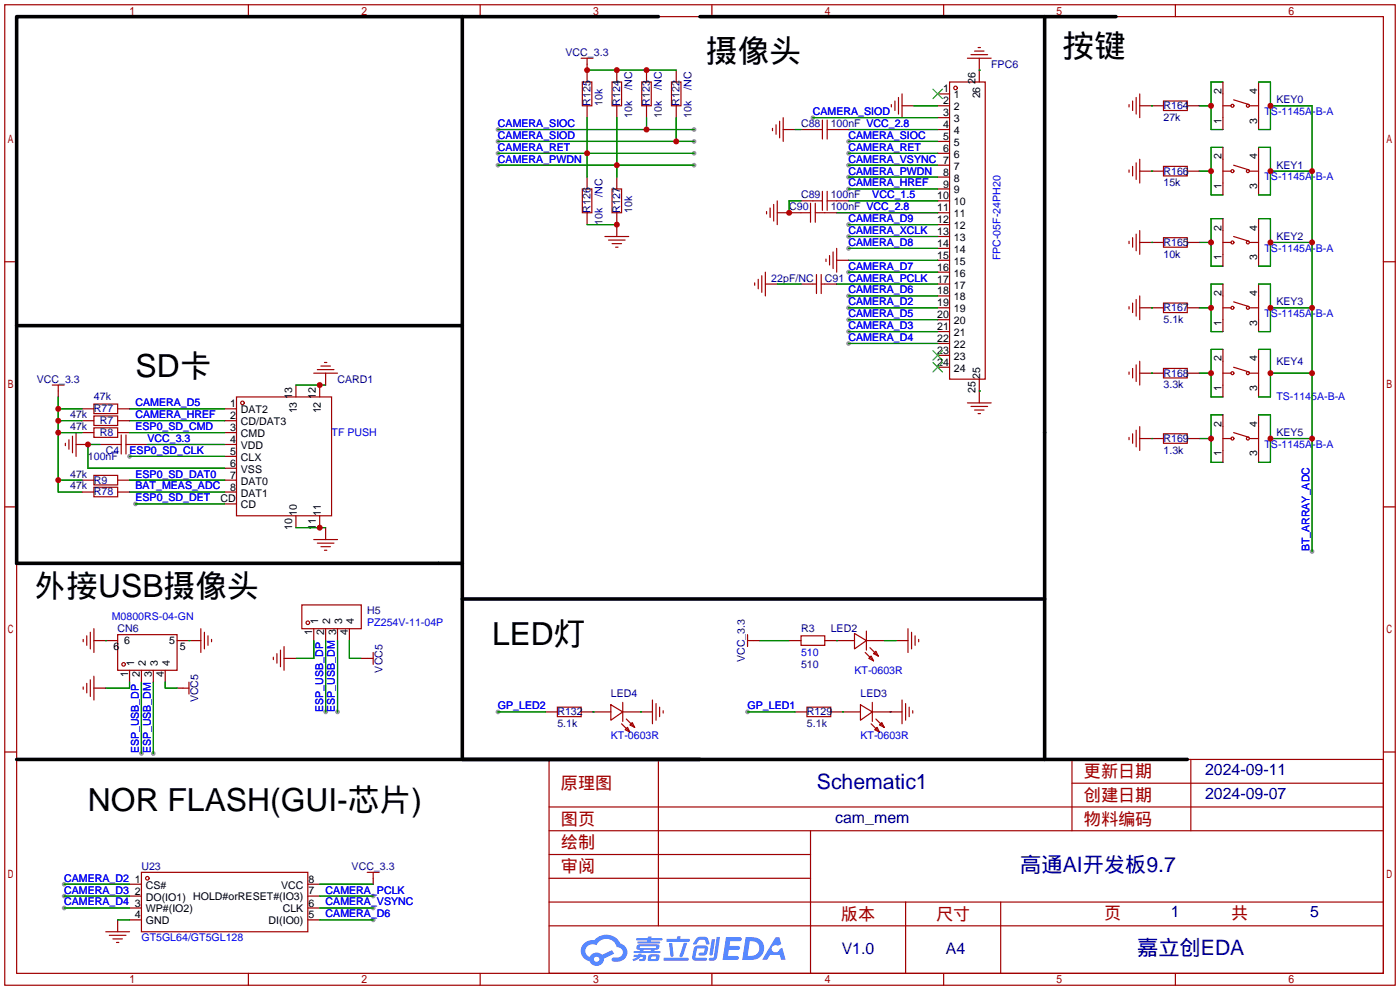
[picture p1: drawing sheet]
<svg xmlns="http://www.w3.org/2000/svg" width="299mm" height="212mm" viewBox="0 0 299 212" stroke-linecap="round" stroke-linejoin="round" font-family="sans-serif">
<g fill="#999">
<circle cx="27.7" cy="97.5" r=".51"/>
<circle cx="30.2" cy="161" r=".51"/>
<circle cx="32.8" cy="161" r=".51"/>
<circle cx="72.1" cy="152.1" r=".51"/>
<circle cx="69.6" cy="152.1" r=".51"/>
<circle cx="29" cy="107.7" r=".51"/>
<circle cx="13.7" cy="189" r=".51"/>
<circle cx="13.7" cy="191.5" r=".51"/>
<circle cx="13.7" cy="194.1" r=".51"/>
<circle cx="79.8" cy="191.5" r=".51"/>
<circle cx="79.8" cy="194.1" r=".51"/>
<circle cx="79.8" cy="196.6" r=".51"/>
<circle cx="106.4" cy="32.8" r=".51"/>
<circle cx="148.3" cy="32.8" r=".51"/>
<circle cx="106.4" cy="35.3" r=".51"/>
<circle cx="148.3" cy="35.3" r=".51"/>
<circle cx="106.4" cy="27.7" r=".51"/>
<circle cx="148.3" cy="27.7" r=".51"/>
<circle cx="106.4" cy="30.2" r=".51"/>
<circle cx="148.3" cy="30.2" r=".51"/>
<circle cx="181.4" cy="30.2" r=".51"/>
<circle cx="181.4" cy="32.8" r=".51"/>
<circle cx="181.4" cy="35.3" r=".51"/>
<circle cx="181.4" cy="37.8" r=".51"/>
<circle cx="181.4" cy="48" r=".51"/>
<circle cx="181.4" cy="50.5" r=".51"/>
<circle cx="181.4" cy="53.1" r=".51"/>
<circle cx="181.4" cy="58.2" r=".51"/>
<circle cx="173.7" cy="25.1" r=".51"/>
<circle cx="181.4" cy="40.4" r=".51"/>
<circle cx="181.4" cy="63.2" r=".51"/>
<circle cx="181.4" cy="65.8" r=".51"/>
<circle cx="181.4" cy="68.3" r=".51"/>
<circle cx="181.4" cy="70.9" r=".51"/>
<circle cx="181.4" cy="73.4" r=".51"/>
<circle cx="159.8" cy="152.1" r=".51"/>
<circle cx="106.4" cy="152.1" r=".51"/>
<circle cx="280.4" cy="117.9" r=".51"/>
</g>
<g fill="none" stroke="#a10000" stroke-width=".25">
<path d="M1 1h297.2v209.6h-297.2zM3.6 3.6h292.1v204.4h-292.1zM53.1 1v2.6M102.6 1v2.6M152.1 1v2.6M201.7 1v2.6M251.2 1v2.6M1 55.9h2.6M295.7 55.9h2.5M1 108.3h2.6M295.7 108.3h2.5M1 160.7h2.6"/>
<path d="M117.3 162.3h178.4v45.7h-178.4zM117.3 177.5h178.4M117.3 172.5h178.4M140.7 162.3v35.6M173.2 177.5v30.5M229.1 162.3v15.2M229.1 167.4h66.6M254.5 162.3v15.2M295.7 160.7h2.5M117.3 182.6h55.9M117.3 197.9h178.4M117.3 192.8h178.4"/>
<path d="M117.3 187.7h55.9M193.5 192.8v15.2M213.9 192.8v15.2M53.1 208v2.6M102.6 208v2.6M152.1 208v2.6M201.7 208v2.6M251.2 208v2.6"/>
</g>
<g fill="#5487ff">
<path d="M155.2 200.3h2.6a.48 .48 0 0 1 .7 .4 .48 .48 0 0 1-.6 .4h-1.8l-.2 1.1h1.9a.43 .43 0 0 1 .4 .4 .43 .43 0 0 1-.5 .4h-1.9l-.2 1.3h1.7a.45 .45 0 0 1 .5 .2 .45 .45 0 0 1-.1 .6h-3.3z"/>
<path d="M165.7 200.3h.9l.4 1.5-.8 .3a.84 .84 0 0 0-1.2 .3 .84 .84 0 0 0 .4 1.1 .84 .84 0 0 0 1.1-.4l.1-.2 .6-.3 .7 2.5h-1l-.2-1h-2.1l-.6 1h-1.1z"/>
<path d="M152.1 200.8h.7l-.5 3.1a.36 .36 0 0 1-.3 .3 .36 .36 0 0 1-.4-.3z"/>
<path d="M153.2 200.2h.7l-.6 4.3a1.13 1.13 0 0 1-1.8 .6l.2-.4h.7l.2-.2z"/>
<path d="M148.9 200.6l.6-.4h1a.77 .77 0 0 1 .9 .5l.3 1-.2 .2h-.5l-.3-.9-.2-.2-1 .1-.7 1-.6-.1-.1-.2z"/>
<path d="M148.4 202.4l.6-.3h1.7a.81 .81 0 0 1 .7 .5 .81 .81 0 0 1-.2 .8 .81 .81 0 0 1-.9 .8h-.7a.32 .32 0 0 1-.3-.3 .32 .32 0 0 1 .4-.3h.7l.2-.9-1.6 .1-.4 1.8 2.2 .1a.32 .32 0 0 1 .3 .4 .32 .32 0 0 1-.4 .2h-2.2l-.5-.3-.1-.5z"/>
<path d="M141.9 204.7h5a.33 .33 0 0 1 .3 .3 .33 .33 0 0 1-.3 .3h-4.9l-.2-.1z"/>
<path d="M146.1 201.5h.8l-.7 2a.98 .98 0 0 1-.7 1.1l-.3-.3z"/>
<path d="M143 201.6h.7l.3 2.5a.34 .34 0 0 1-.3 .4 .34 .34 0 0 1-.4-.3z"/>
<path d="M142.5 200.7h2.1l.3-.6h.6l-.1 .6h1.7a.32 .32 0 0 1 .4 .3 .32 .32 0 0 1-.4 .3h-4.5l-.2-.2z"/>
<path d="M135.5 204.1h.9l.1-.3h.6v.3h.8a.82 .82 0 0 1-.5 1.3h-.8v-.4l.7-.1 .1-.3a.68 .68 0 0 0-1 .4l-1.1 .4-.1-.4 .9-.5h-.7z"/>
<path d="M136 200.5h2.4l.1-.3h.7v.3h2.2l.2 .3-.2 .2h-2.3v.2h1.8l.2 .3-.2 .1h-4.5l-.1-.4h2l.1-.2h-2.3l-.1-.2z"/>
<path d="M159.4 200.3l-.8 4.9h1.7a2.5 2.5 0 0 0 3-2.5 2.5 2.5 0 0 0-3.1-2.4zM160.3 201.1a1.61 1.61 0 0 1 2 1.5 1.61 1.61 0 0 1-1.8 1.7h-.7z"/>
<path d="M136.2 202a.55 .55 0 0 0-.2 .8 .55 .55 0 0 0 .7 .2l.1 .3h-1.3v.3l5.4 .1 .3-.2-.2-.2h-1.2l.2-.3a.7 .7 0 0 0 .8-.3 .7 .7 0 0 0 0-.8l-4.2-.1zM136.8 202.3l3.3-.1 .1 .1-.2 .3h-3.2zM137.5 203h1.7l-.2 .3h-1.4z"/>
<path d="M138.6 204.2a1.05 1.05 0 0 0 0 1.2 2.91 2.91 0 0 0 2.2-.2 .98 .98 0 0 0 0-1.2h-1.6zM139.2 204.5l.9-.1 .1 .4-.2 .2-.8-.1z"/>
<path d="M124.9 201.6a2.23 2.23 0 0 0-.7 2.3 2.23 2.23 0 0 0 1.8 1.6 1.58 1.58 0 0 0 1.8 .9 1.58 1.58 0 0 0 1.3-1.5l2.2-1.1-.5-.7-2.1 1a1.65 1.65 0 0 0-2.7 .4 1.45 1.45 0 0 1-.8-1.9 1.45 1.45 0 0 1 2-.7l.3 .1a2.3 2.3 0 0 1 2.3-1.3 2.3 2.3 0 0 1 2 1.7 1.12 1.12 0 0 1 1.3 1 1.12 1.12 0 0 1-1.1 1.2h-.7a.45 .45 0 0 0-.6 .4 .45 .45 0 0 0 .5 .5 2.21 2.21 0 0 0 2.2-.5 2.21 2.21 0 0 0 .5-2.3 2.13 2.13 0 0 0-1.3-1.1 3.3 3.3 0 0 0-5.6-.7l-1.1 .1zM127 205a.57 .57 0 0 1 1.1 0 .57 .57 0 0 1-1.1 0z"/>
</g>
<g fill="none" stroke="#008700" stroke-width=".25">
<path d="M125.5 15h19M209.3 15h.1M261.4 17.5h-2.6v10.2h2.6M269 17.5h2.5v10.2h-2.5M106.4 32.8h41.9M106.4 35.3h41.9M106.4 27.7h41.9M106.4 30.2h41.9M125.5 25.1v12.7M131.8 25.1v12.7M138.2 25.1v2.6M144.5 25.1v5.1"/>
<path d="M169.9 27.7h1.3M173.7 25.1h26.7M181.4 32.8h19M181.4 35.3h19M181.4 27.7h19M181.4 30.2h19M181.4 37.8h19M195.3 22.6h5.1M246.1 22.6h.1M246.1 36.6h.1M256.3 22.6h2.5M256.3 36.6h2.5"/>
<path d="M261.4 31.5h-2.6v10.2h2.6M269 31.5h2.5v10.2h-2.5M271.5 22.6h8.9v95.3M271.5 36.6h8.9M125.5 48h6.3M171.2 42.9h-2.5v2.6M178.8 45.5h21.6M181.4 48h19M181.4 42.9h19M181.4 50.5h19M181.4 53.1h19M181.4 55.6h19"/>
<path d="M181.4 58.2h19M181.4 40.4h19M246.1 51.8h.1M256.3 51.8h2.5M261.4 46.7h-2.6v10.2h2.6M269 46.7h2.5v10.2h-2.5M271.5 51.8h8.9M166.1 60.7h5.1M178.8 60.7h21.6M181.4 65.8h19M181.4 70.9h19M181.4 63.2h19"/>
<path d="M181.4 68.3h19M181.4 73.4h19M246.1 65.8h.1M246.1 79.8h.1M256.3 79.8h2.5M256.3 65.8h2.5M261.4 60.7h-2.6v10.2h2.6M261.4 74.7h-2.6v10.1h2.6M269 74.7h2.5v10.1h-2.5M269 60.7h2.5v10.2h-2.5M271.5 79.8h8.9M271.5 65.8h8.9"/>
<path d="M12.4 89.9h5.1M12.4 92.5h5.1M12.4 87.4h5.1M12.4 84.8v20.4h5.1M21.3 95h-2.5v5.1h29.2M27.7 89.9h20.3M27.7 97.5h20.3M27.7 92.5h20.3M27.7 87.4h20.3M31.5 95h16.5M63.2 82.3h6.4M209.3 83.6h.1"/>
<path d="M246.1 93.7h.1M256.3 93.7h2.5M261.4 88.6h-2.6v10.2h2.6M269 88.6h2.5v10.2h-2.5M271.5 93.7h8.9M12.4 102.6h5.1M27.7 102.6h20.3M27.7 105.2h20.3M29 107.7h19M63.2 112.8h6.4M22.6 136.9h.1M40.4 136.9h.1"/>
<path d="M67.1 136.9v3.8h-3.9M69.6 136.9v15.2M72.1 136.9v15.2M74.7 136.9v3.8h2.5M162.3 136.9h6.4M178.8 136.9h.1M189 136.9h2.5M27.7 145.8v1.3h-5.1M30.2 145.8v15.2M32.8 145.8v15.2M35.3 145.8v1.3h2.5M106.4 152.1h10.2"/>
<path d="M126.7 152.1h.1M136.9 152.1h.1M159.8 152.1h10.1M180.1 152.1h.1M190.2 152.1h.1M13.7 189h14M13.7 191.5h14M13.7 194.1h14M25.1 196.6h2.6M68.3 189h11.5M68.3 191.5h11.5M68.3 194.1h11.5"/>
<path d="M68.3 196.6h11.5"/>
</g>
<g fill="none" stroke="#a10000" stroke-width=".25">
<path d="M124.2 12.4h2.5M124.5 17.5h2v5.1h-2zM125.5 12.4v1.3M130.8 17.5h2v5.1h-2zM137.2 17.5h2v5.1h-2zM143.5 17.5h2v5.1h-2zM202.9 17.5h7.7v63.5h-7.7zM206.8 12.4h5M207.5 11.7h3.6M208.3 10.9h2M209 10.2h.5M165.1 27.4v.5"/>
<path d="M165.9 26.7v2M166.6 25.9v3.6M167.4 25.1v5.1M173.7 27.7h2.1M175.8 25.7v4M176.8 25.7v4M176.8 27.7h2M190.5 22.4v.5M191.3 21.6v2M192 20.8v3.6M192.8 20.1v5M241.3 22.4v.5"/>
<path d="M241.3 36.3v.5M242.1 21.6v2M242.1 35.6v2M242.8 20.8v3.6M242.8 34.8v3.6M243.6 20.1v5M243.6 34v5.1M248.7 21.6h5v2h-5zM248.7 35.6h5v2h-5zM261.4 20.1v5M261.4 34v5.1M261.4 36.6h1.7"/>
<path d="M261.4 22.6h1.7M263.7 35.3l3.3 1M263.7 21.3l3.3 1.1M267.2 36.6h1.8M267.2 22.6h1.8M269 20.1v5M269 34v5.1M124.5 40.4h2v5.1h-2zM129.3 50.5h5.1M130 51.3h3.6M130.8 40.4h2v5.1h-2zM130.8 52.1h2"/>
<path d="M131.6 52.8h.5M162.1 59.7v2M162.8 58.9v3.6M163.6 58.2v5M163.8 45.2v.5M164.6 44.4v2.1M165.4 43.7v3.5M166.1 42.9v5.1M171.2 45.5h2M173.2 43.4v4.1M173.7 42.9h2.1M174.2 43.4v4.1"/>
<path d="M174.2 45.5h2.1M174.5 58.7v4M175.5 58.7v4M175.8 40.9v4.1M176.5 55.4v.5M176.8 40.9v4.1M176.8 42.9h2M177.3 54.6v2M178.1 53.8v3.6M178.8 53.1v5.1M241.3 51.6v.5M242.1 50.8v2"/>
<path d="M242.8 50v3.6M243.6 49.3v5.1M248.7 50.8h5v2h-5zM261.4 49.3v5.1M261.4 51.8h1.7M263.7 50.5l3.3 1.1M267.2 51.8h1.8M269 49.3v5.1M67.1 79.8h5M67.8 79h3.6M68.6 78.2h2M69.3 77.5h.5"/>
<path d="M161.3 60.5v.5M173.7 60.7h.8M175.5 60.7h.8M241.3 65.5v.5M241.3 79.5v.5M242.1 64.8v2M242.1 78.7v2.1M242.8 64v3.6M242.8 78v3.5M243.6 63.2v5.1M243.6 77.2v5.1M248.7 64.8h5v2h-5z"/>
<path d="M248.7 78.7h5v2.1h-5zM261.4 79.8h1.7M261.4 63.2v5.1M261.4 77.2v5.1M261.4 65.8h1.7M263.7 78.5l3.3 1M263.7 64.5l3.3 1M267.2 79.8h1.8M267.2 65.8h1.8M269 63.2v5.1M269 77.2v5.1M11.2 82.3h2.5"/>
<path d="M12.4 82.3v1.3M14 94.7v.5M14.7 94v2M15.5 93.2v3.6M16.3 92.5v5M20.1 88.9h5v2h-5zM20.1 91.4h5v2.1h-5zM20.1 86.4h5v2h-5zM23.9 95h2M25.9 93v4M26.9 95h2.1M26.9 93v4"/>
<path d="M50.5 84.8h20.4v25.4h-20.4zM206.8 86.1h5M207.5 86.9h3.6M208.3 87.6h2M209 88.4h.5M241.3 93.5v.5M242.1 92.7v2M242.8 91.9v3.6M243.6 91.2v5.1M248.7 92.7h5v2h-5zM261.4 93.7h1.7M261.4 91.2v5.1"/>
<path d="M263.7 92.5l3.3 1M267.2 93.7h1.8M269 91.2v5.1M20.1 101.6h5v2h-5zM20.1 104.1h5v2.1h-5zM67.1 115.3h5M67.8 116.1h3.6M68.6 116.8h2M69.3 117.6h.5M17.8 136.7v.5M18.5 135.9v2M19.3 135.1v3.6"/>
<path d="M20.1 134.4v5M25.1 135.6h12.7v7.7h-12.7zM42.9 134.4v5M43.7 135.1v3.6M44.4 135.9v2M45.2 136.7v.5M59.2 139.7v2M59.9 138.9v3.6M60.7 138.2v5.1M64.5 129.3h12.7v5.1h-12.7zM79.8 139.4v2.6M159.8 135.6v2.6"/>
<path d="M159.8 136.9h1.2M171.2 135.9h5.1v2h-5.1zM182.6 135.4l2.6 1.5-2.6 1.8zM184.9 139.4l1.8 1.8M185.2 134.9v4M185.9 138.4l1.8 1.8M186.7 139.7l.5-.5 .5 1zM194.1 134.4v5M194.8 135.1v3.6M195.6 135.9v2M196.3 136.7v.5M17.8 146.8v.5"/>
<path d="M18.5 146.1v2M19.3 145.3v3.5M20.1 144.5v5.1M39.1 147.1h1.3M40.4 145.8v2.5M58.4 140.5v.5M78.5 140.7h1.3M119.1 151.1h5.1v2.1h-5.1zM130.6 150.6l2.5 1.5-2.5 1.8zM132.8 154.7l1.8 1.8M133.1 150.1v4.1M133.9 153.7l1.7 1.7"/>
<path d="M134.1 155.4l.5 1.1-1-.5zM135.1 154.4l.5 1-1-.5zM139.4 149.6v5.1M140.2 150.4v3.5M141 151.1v2.1M141.7 151.9v.5M172.5 151.1h5v2.1h-5zM183.9 150.6l2.5 1.5-2.5 1.8zM185.7 140.7l.5-.5 .5 1zM186.2 154.7l1.8 1.8M186.4 150.1v4.1M186.9 156l.6-.6 .5 1.1z"/>
<path d="M187.2 153.7l1.8 1.7M188 154.9l.5-.5 .5 1zM192.8 149.6v5.1M193.5 150.4v3.5M194.3 151.1v2.1M195.1 151.9v.5M22.6 199.1h5.1M23.4 199.9h3.5M30.2 186.4h35.6v12.7h-35.6zM78.5 186.4h2.5M79.8 186.4v1.3M24.1 200.7h2.1"/>
<path d="M24.9 201.4h.5"/>
<circle cx="204.2" cy="18.8" r=".38"/>
<circle cx="263.4" cy="36.6" r=".32"/>
<circle cx="263.4" cy="22.6" r=".32"/>
<circle cx="266.7" cy="36.6" r=".32"/>
<circle cx="266.7" cy="22.6" r=".32"/>
<circle cx="263.4" cy="51.8" r=".32"/>
<circle cx="266.7" cy="51.8" r=".32"/>
<circle cx="263.4" cy="65.8" r=".32"/>
<circle cx="263.4" cy="79.8" r=".32"/>
<circle cx="266.7" cy="79.8" r=".32"/>
<circle cx="266.7" cy="65.8" r=".32"/>
<circle cx="51.8" cy="86.1" r=".38"/>
<circle cx="263.4" cy="93.7" r=".32"/>
<circle cx="266.7" cy="93.7" r=".32"/>
<circle cx="65.8" cy="133.1" r=".38"/>
<circle cx="26.4" cy="142" r=".38"/>
<circle cx="31.5" cy="187.7" r=".38"/>
</g>
<g fill="none" stroke="#870000" stroke-width=".25">
<path d="M125.5 13.7v3.8M131.8 15v2.5M138.2 15v2.5M144.5 15v2.5M209.3 12.4v5.1M261.4 17.5v2.6M269 17.5v2.6M125.5 22.6v2.5M125.5 37.8v2.6M131.8 22.6v2.5M131.8 37.8v2.6M138.2 22.6v2.5"/>
<path d="M144.5 22.6v2.5M167.4 27.7h2.5M171.2 27.7h2.5M178.8 27.7h2.6M192.8 22.6h2.5M200.4 20.1h2.5M200.4 22.6h2.5M200.4 25.1h2.5M200.4 27.7h2.5M200.4 30.2h2.5M200.4 32.8h2.5M200.4 35.3h2.5"/>
<path d="M200.4 37.8h2.5M243.6 22.6h5.1M243.6 36.6h5.1M253.7 22.6h2.6M253.7 36.6h2.6M261.4 25.1v2.6M261.4 31.5v2.5M261.4 39.1v2.6M269 25.1v2.6M269 31.5v2.5M269 39.1v2.6M125.5 45.5v2.5"/>
<path d="M131.8 45.5v5M166.1 45.5h5.1M171.2 42.9h2.5M176.3 45.5h2.5M178.8 42.9h2.6M178.8 55.6h2.6M200.4 40.4h2.5M200.4 42.9h2.5M200.4 45.5h2.5M200.4 48h2.5M200.4 50.5h2.5M200.4 53.1h2.5"/>
<path d="M200.4 55.6h2.5M200.4 58.2h2.5M243.6 51.8h5.1M253.7 51.8h2.6M261.4 46.7v2.6M261.4 54.4v2.5M269 46.7v2.6M269 54.4v2.5M69.6 79.8v2.5M163.6 60.7h2.5M171.2 60.7h2.5M176.3 60.7h2.5"/>
<path d="M200.4 60.7h2.5M200.4 63.2h2.5M200.4 65.8h2.5M200.4 68.3h2.5M200.4 70.9h2.5M200.4 73.4h2.5M200.4 75.9h2.5M200.4 78.5h2.5M243.6 65.8h5.1M243.6 79.8h5.1M253.7 65.8h2.6M253.7 79.8h2.6"/>
<path d="M261.4 60.7v2.5M261.4 68.3v2.6M261.4 74.7v2.5M269 60.7v2.5M269 68.3v2.6M269 74.7v2.5M12.4 83.6v1.2M16.3 95h2.5M17.5 87.4h2.6M17.5 89.9h2.6M17.5 92.5h2.6M21.3 95h2.6"/>
<path d="M25.1 87.4h2.6M25.1 89.9h2.6M25.1 92.5h2.6M29 95h2.5M48 87.4h2.5M48 89.9h2.5M48 92.5h2.5M48 95h2.5M48 97.5h2.5M63.2 82.3v2.5M68.3 82.3v2.5M209.3 81v5.1"/>
<path d="M243.6 93.7h5.1M253.7 93.7h2.6M261.4 82.3v2.5M261.4 88.6v2.6M261.4 96.3v2.5M269 82.3v2.5M269 88.6v2.6M269 96.3v2.5M17.5 102.6h2.6M17.5 105.2h2.6M25.1 102.6h2.6M25.1 105.2h2.6"/>
<path d="M48 100.1h2.5M48 102.6h2.5M48 105.2h2.5M48 107.7h2.5M63.2 110.2v2.6M68.3 110.2v2.6M69.6 112.8v2.5M20.1 136.9h5M37.8 136.9h5.1M67.1 134.4v2.5M69.6 134.4v2.5M72.1 134.4v2.5"/>
<path d="M74.7 134.4v2.5M161 136.9h1.3M168.7 136.9h2.5M176.3 136.9h6.3M185.2 136.9h3.8M191.5 136.9h2.6M20.1 147.1h2.5M27.7 143.3v2.5M30.2 143.3v2.5M32.8 143.3v2.5M35.3 143.3v2.5M37.8 147.1h1.3"/>
<path d="M60.7 140.7h2.5M77.2 140.7h1.3M116.6 152.1h2.5M124.2 152.1h6.4M133.1 152.1h6.3M169.9 152.1h2.6M177.5 152.1h6.4M186.4 152.1h6.4M25.1 196.6v2.5M27.7 189h2.5M27.7 191.5h2.5M27.7 194.1h2.5"/>
<path d="M27.7 196.6h2.5M65.8 189h2.5M65.8 191.5h2.5M65.8 194.1h2.5M65.8 196.6h2.5M79.8 187.7v1.3"/>
</g>
<path d="M98.8 3.6v116.8M140.7 3.6h-137.1v66M149.6 3.6h88.9M223.3 3.6v158.7M3.6 69.6v50.8h95.2M3.6 69.6h95.2M98.8 120.4v41.9h154.9M98.8 128h124.5M3.6 162.3h146" fill="none" stroke="#000" stroke-width=".76"/>
<path d="M199.4 19.1l2 2M201.4 19.1l-2 2M199.4 74.9l2 2.1M199.4 77.5l2 2M201.4 74.9l-2 2.1M201.4 77.5l-2 2" fill="none" stroke="#3c3" stroke-width=".25"/>
<g fill="#c00">
<circle cx="68.3" cy="82.3" r=".63"/>
<circle cx="18.8" cy="95" r=".63"/>
<circle cx="68.3" cy="112.8" r=".63"/>
<circle cx="12.4" cy="87.4" r=".63"/>
<circle cx="12.4" cy="92.5" r=".63"/>
<circle cx="12.4" cy="89.9" r=".63"/>
<circle cx="12.4" cy="102.6" r=".63"/>
<circle cx="258.8" cy="93.7" r=".63"/>
<circle cx="258.8" cy="79.8" r=".63"/>
<circle cx="258.8" cy="65.8" r=".63"/>
<circle cx="258.8" cy="51.8" r=".63"/>
<circle cx="131.8" cy="15" r=".63"/>
<circle cx="125.5" cy="15" r=".63"/>
<circle cx="138.2" cy="15" r=".63"/>
<circle cx="131.8" cy="48" r=".63"/>
<circle cx="125.5" cy="32.8" r=".63"/>
<circle cx="131.8" cy="35.3" r=".63"/>
<circle cx="138.2" cy="27.7" r=".63"/>
<circle cx="144.5" cy="30.2" r=".63"/>
<circle cx="168.7" cy="45.5" r=".63"/>
<circle cx="258.8" cy="36.6" r=".63"/>
<circle cx="258.8" cy="22.6" r=".63"/>
<circle cx="280.4" cy="93.7" r=".63"/>
<circle cx="280.4" cy="79.8" r=".63"/>
<circle cx="271.5" cy="93.7" r=".63"/>
<circle cx="280.4" cy="65.8" r=".63"/>
<circle cx="271.5" cy="79.8" r=".63"/>
<circle cx="280.4" cy="51.8" r=".63"/>
<circle cx="271.5" cy="51.8" r=".63"/>
<circle cx="271.5" cy="65.8" r=".63"/>
<circle cx="280.4" cy="36.6" r=".63"/>
<circle cx="271.5" cy="22.6" r=".63"/>
<circle cx="271.5" cy="36.6" r=".63"/>
</g>
<g font-size="6.8">
<text x="150.9" y="13.4">摄像头</text>
<text x="227.1" y="12.1">按键</text>
<text x="29" y="80.7">SD卡</text>
<text x="7.4" y="127.7">外接USB摄像头</text>
<text x="105.2" y="137.8">LED灯</text>
<text x="18.8" y="173.4">NOR FLASH(GUI-芯片)</text>
</g>
<g font-size="4.5" fill="#000080">
<text x="174.6" y="168.6">Schematic1</text>
<text x="218.1" y="186.3">高通AI开发板9.7</text>
<text x="243" y="204.1">嘉立创EDA</text>
</g>
<g font-size="3.7" fill="#a00000">
<text x="231.6" y="166.1">更新日期</text>
<text x="119.9" y="168.6">原理图</text>
<text x="231.6" y="171.2">创建日期</text>
<text x="119.9" y="176.3">图页</text>
<text x="231.6" y="176.3">物料编码</text>
<text x="119.9" y="181.3">绘制</text>
<text x="119.9" y="186.4">审阅</text>
<text x="179.7" y="196.6">版本</text>
<text x="200" y="196.6">尺寸</text>
<text x="236" y="196.3">页</text>
<text x="263.1" y="196.3">共</text>
</g>
<g font-size="3.4" fill="#000080">
<text x="257.6" y="165.7">2024-09-11</text>
<text x="257.6" y="170.8">2024-09-07</text>
<text x="178.5" y="175.9">cam_mem</text>
<text x="250.3" y="196">1</text>
<text x="280" y="196">5</text>
<text x="179.9" y="203.8">V1.0</text>
<text x="202.1" y="203.8">A4</text>
</g>
<g font-size="2.3" fill="#000080">
<text x="120.9" y="11.9">VCC_3.3</text>
<text x="211.8" y="14.4">FPC6</text>
<text x="126.2" y="22.6" transform="rotate(-90 126.2 22.6)">R125</text>
<text x="128.7" y="22.6" transform="rotate(-90 128.7 22.6)">10k</text>
<text x="132.6" y="22.6" transform="rotate(-90 132.6 22.6)">R124</text>
<text x="135.1" y="19.2" transform="rotate(-90 135.1 19.2)">/NC</text>
<text x="138.9" y="22.6" transform="rotate(-90 138.9 22.6)">R123</text>
<text x="141.4" y="19.2" transform="rotate(-90 141.4 19.2)">/NC</text>
<text x="145.3" y="22.6" transform="rotate(-90 145.3 22.6)">R122</text>
<text x="147.8" y="19.2" transform="rotate(-90 147.8 19.2)">/NC</text>
<text x="248.7" y="23.3">R164</text>
<text x="272.8" y="22.1">KEY0</text>
<text x="135.1" y="25.1" transform="rotate(-90 135.1 25.1)">10k</text>
<text x="141.4" y="25.1" transform="rotate(-90 141.4 25.1)">10k</text>
<text x="147.8" y="25.1" transform="rotate(-90 147.8 25.1)">10k</text>
<text x="171.2" y="27.1">C88</text>
<text x="177.5" y="27.1">100nF VCC_2.8</text>
<text x="248.7" y="25.9">27k</text>
<text x="248.7" y="37.3">R166</text>
<text x="248.7" y="39.8">15k</text>
<text x="272.8" y="36">KEY1</text>
<text x="126.2" y="45.5" transform="rotate(-90 126.2 45.5)">R126</text>
<text x="128.7" y="42.1" transform="rotate(-90 128.7 42.1)">/NC</text>
<text x="132.6" y="45.5" transform="rotate(-90 132.6 45.5)">R127</text>
<text x="135.1" y="45.5" transform="rotate(-90 135.1 45.5)">10k</text>
<text x="168.7" y="44.9">C90</text>
<text x="171.2" y="42.4">C89</text>
<text x="177.5" y="42.4">100nF</text>
<text x="177.5" y="44.9">100nF VCC_2.8</text>
<text x="128.7" y="48" transform="rotate(-90 128.7 48)">10k</text>
<text x="248.7" y="52.5">R165</text>
<text x="272.8" y="51.3">KEY2</text>
<text x="248.7" y="55.1">10k</text>
<text x="164.8" y="60.2">22pF/NC</text>
<text x="176.3" y="60.2">C91 CAMERA_PCLK</text>
<text x="272.8" y="65.2">KEY3</text>
<text x="248.7" y="66.5">R167</text>
<text x="248.7" y="69.1">5.1k</text>
<text x="272.8" y="77.9">KEY4</text>
<text x="7.8" y="81.8">VCC_3.3</text>
<text x="72.1" y="81.8">CARD1</text>
<text x="248.7" y="80.5">R168</text>
<text x="248.7" y="83">3.3k</text>
<text x="15" y="89.4">47k</text>
<text x="20.1" y="88.1">R77</text>
<text x="20.1" y="85.6">47k</text>
<text x="15" y="91.9">47k</text>
<text x="21.3" y="90.6">R7</text>
<text x="21.3" y="93.2">R8</text>
<text x="248.7" y="94.5">R169</text>
<text x="272.8" y="93.2">KEY5</text>
<text x="18.8" y="98.3">100nF</text>
<text x="22.6" y="97">C4</text>
<text x="248.7" y="97">1.3k</text>
<text x="15" y="102.1">47k</text>
<text x="15" y="104.6">47k</text>
<text x="20.1" y="103.3">R9</text>
<text x="20.1" y="105.9">R78</text>
<text x="78.5" y="131.3">H5</text>
<text x="25.1" y="135.1">CN6</text>
<text x="171.2" y="135.1">R3</text>
<text x="177.5" y="135.1">LED2</text>
<text x="81.8" y="143.7" transform="rotate(-90 81.8 143.7)">VCC5</text>
<text x="159.2" y="141.5" transform="rotate(-90 159.2 141.5)">VCC_3.3</text>
<text x="171.2" y="142.7">510</text>
<text x="130.6" y="149.1">LED4</text>
<text x="183.9" y="149.1">LED3</text>
<text x="42.4" y="150.1" transform="rotate(-90 42.4 150.1)">VCC5</text>
<text x="119.1" y="152.9">R132</text>
<text x="119.1" y="155.4">5.1k</text>
<text x="172.5" y="152.9">R129</text>
<text x="172.5" y="155.4">5.1k</text>
<text x="30.2" y="185.9">U23</text>
<text x="75.2" y="185.9">VCC_3.3</text>
</g>
<g font-size="2.3">
<text x="201.6" y="19.8">1</text>
<text x="201.6" y="22.3">2</text>
<text x="203.9" y="21">1</text>
<text x="203.9" y="23.6">2</text>
<text x="208.5" y="18" transform="rotate(-90 208.5 18)">26</text>
<text x="209.5" y="21" transform="rotate(-90 209.5 21)">26</text>
<text x="261.1" y="20.1" transform="rotate(-90 261.1 20.1)">2</text>
<text x="268.7" y="20.1" transform="rotate(-90 268.7 20.1)">4</text>
<text x="201.6" y="24.8">3</text>
<text x="201.6" y="27.4">4</text>
<text x="201.6" y="29.9">5</text>
<text x="203.9" y="26.1">3</text>
<text x="203.9" y="28.6">4</text>
<text x="261.1" y="26.4" transform="rotate(-90 261.1 26.4)">1</text>
<text x="268.7" y="26.4" transform="rotate(-90 268.7 26.4)">3</text>
<text x="201.6" y="32.5">6</text>
<text x="203.9" y="31.2">5</text>
<text x="203.9" y="33.7">6</text>
<text x="261.1" y="34" transform="rotate(-90 261.1 34)">2</text>
<text x="268.7" y="34" transform="rotate(-90 268.7 34)">4</text>
<text x="201.6" y="37.5">8</text>
<text x="201.6" y="40.1">9</text>
<text x="203.9" y="36.3">7</text>
<text x="203.9" y="38.8">8</text>
<text x="203.9" y="41.3">9</text>
<text x="261.1" y="40.4" transform="rotate(-90 261.1 40.4)">1</text>
<text x="268.7" y="40.4" transform="rotate(-90 268.7 40.4)">3</text>
<text x="200.3" y="42.6">10</text>
<text x="200.3" y="45.2">11</text>
<text x="200.3" y="47.7">12</text>
<text x="203.9" y="43.9">10</text>
<text x="203.9" y="46.4">11</text>
<text x="200.3" y="50.2">13</text>
<text x="200.3" y="52.8">14</text>
<text x="203.9" y="49">12</text>
<text x="203.9" y="51.5">13</text>
<text x="261.1" y="49.3" transform="rotate(-90 261.1 49.3)">2</text>
<text x="268.7" y="49.3" transform="rotate(-90 268.7 49.3)">4</text>
<text x="200.3" y="55.3">15</text>
<text x="200.3" y="57.9">16</text>
<text x="203.9" y="54">14</text>
<text x="203.9" y="56.6">15</text>
<text x="203.9" y="59.1">16</text>
<text x="261.1" y="55.6" transform="rotate(-90 261.1 55.6)">1</text>
<text x="268.7" y="55.6" transform="rotate(-90 268.7 55.6)">3</text>
<text x="200.3" y="60.4">17</text>
<text x="200.3" y="62.9">18</text>
<text x="200.3" y="65.5">19</text>
<text x="203.9" y="61.7">17</text>
<text x="203.9" y="64.2">18</text>
<text x="261.1" y="63.2" transform="rotate(-90 261.1 63.2)">2</text>
<text x="268.7" y="63.2" transform="rotate(-90 268.7 63.2)">4</text>
<text x="200.3" y="68">20</text>
<text x="200.3" y="70.6">21</text>
<text x="203.9" y="66.7">19</text>
<text x="203.9" y="69.3">20</text>
<text x="203.9" y="71.8">21</text>
<text x="261.1" y="69.6" transform="rotate(-90 261.1 69.6)">1</text>
<text x="268.7" y="69.6" transform="rotate(-90 268.7 69.6)">3</text>
<text x="200.3" y="73.1">22</text>
<text x="200.3" y="75.6">23</text>
<text x="203.9" y="74.4">22</text>
<text x="203.9" y="76.9">23</text>
<text x="261.1" y="77.2" transform="rotate(-90 261.1 77.2)">2</text>
<text x="268.7" y="77.2" transform="rotate(-90 268.7 77.2)">4</text>
<text x="200.3" y="78.2">24</text>
<text x="203.9" y="79.4">24</text>
<text x="209.5" y="81" transform="rotate(-90 209.5 81)">25</text>
<text x="261.1" y="83.6" transform="rotate(-90 261.1 83.6)">1</text>
<text x="268.7" y="83.6" transform="rotate(-90 268.7 83.6)">3</text>
<text x="49.2" y="87.1">1</text>
<text x="49.2" y="89.6">2</text>
<text x="51.5" y="88.3">DAT2</text>
<text x="62.4" y="85.3" transform="rotate(-90 62.4 85.3)">13</text>
<text x="63.5" y="88.4" transform="rotate(-90 63.5 88.4)">13</text>
<text x="67.5" y="85.3" transform="rotate(-90 67.5 85.3)">12</text>
<text x="68.5" y="88.4" transform="rotate(-90 68.5 88.4)">12</text>
<text x="208.5" y="84" transform="rotate(-90 208.5 84)">25</text>
<text x="49.2" y="92.1">3</text>
<text x="49.2" y="94.7">4</text>
<text x="51.5" y="90.9">CD/DAT3</text>
<text x="51.5" y="93.4">CMD</text>
<text x="51.5" y="96">VDD</text>
<text x="261.1" y="91.2" transform="rotate(-90 261.1 91.2)">2</text>
<text x="268.7" y="91.2" transform="rotate(-90 268.7 91.2)">4</text>
<text x="49.2" y="97.2">5</text>
<text x="49.2" y="99.8">6</text>
<text x="51.5" y="98.5">CLX</text>
<text x="51.5" y="101">VSS</text>
<text x="261.1" y="97.5" transform="rotate(-90 261.1 97.5)">1</text>
<text x="268.7" y="97.5" transform="rotate(-90 268.7 97.5)">3</text>
<text x="47.1" y="107.4">CD</text>
<text x="49.2" y="102.3">7</text>
<text x="49.2" y="104.8">8</text>
<text x="51.5" y="103.6">DAT0</text>
<text x="51.5" y="106.1">DAT1</text>
<text x="51.5" y="108.7">CD</text>
<text x="62.4" y="113.2" transform="rotate(-90 62.4 113.2)">10</text>
<text x="63.5" y="110.2" transform="rotate(-90 63.5 110.2)">10</text>
<text x="67.5" y="113.2" transform="rotate(-90 67.5 113.2)">11</text>
<text x="68.5" y="110.2" transform="rotate(-90 68.5 110.2)">11</text>
<text x="26.6" y="137.6">6</text>
<text x="36.1" y="137.6">5</text>
<text x="66.7" y="135.8" transform="rotate(-90 66.7 135.8)">1</text>
<text x="68" y="133.4" transform="rotate(-90 68 133.4)">1</text>
<text x="70.6" y="133.4" transform="rotate(-90 70.6 133.4)">2</text>
<text x="73.1" y="133.4" transform="rotate(-90 73.1 133.4)">3</text>
<text x="74.4" y="135.8" transform="rotate(-90 74.4 135.8)">4</text>
<text x="75.6" y="133.4" transform="rotate(-90 75.6 133.4)">4</text>
<text x="24.2" y="138.9">6</text>
<text x="28.6" y="142.3" transform="rotate(-90 28.6 142.3)">1</text>
<text x="31.2" y="142.3" transform="rotate(-90 31.2 142.3)">2</text>
<text x="33.7" y="142.3" transform="rotate(-90 33.7 142.3)">3</text>
<text x="36.3" y="142.3" transform="rotate(-90 36.3 142.3)">4</text>
<text x="38.5" y="138.9">5</text>
<text x="27.4" y="144.6" transform="rotate(-90 27.4 144.6)">1</text>
<text x="35" y="144.6" transform="rotate(-90 35 144.6)">4</text>
<text x="28.8" y="188.7">1</text>
<text x="28.8" y="191.2">2</text>
<text x="31.2" y="189.9">CS#</text>
<text x="60.1" y="189.9">VCC</text>
<text x="65.9" y="191.1">7</text>
<text x="65.9" y="188.7">8</text>
<text x="28.8" y="193.7">3</text>
<text x="28.8" y="196.3">4</text>
<text x="31.2" y="192.5">DO(IO1) HOLD#orRESET#(IO3)</text>
<text x="31.2" y="195">WP#(IO2)</text>
<text x="31.2" y="197.6">GND</text>
<text x="57.4" y="197.6">DI(IO0)</text>
<text x="60.4" y="195">CLK</text>
<text x="65.9" y="196.3">5</text>
<text x="65.9" y="193.7">6</text>
</g>
<g font-size="2.3" fill="#00f">
<text x="106.4" y="27.1">CAMERA_SIOC</text>
<text x="106.4" y="29.7">CAMERA_SIOD</text>
<text x="173.7" y="24.6">CAMERA_SIOD</text>
<text x="181.4" y="29.7">CAMERA_SIOC</text>
<text x="270.3" y="24.6">TS-1145A-B-A</text>
<text x="106.4" y="32.2">CAMERA_RET</text>
<text x="106.4" y="34.8">CAMERA_PWDN</text>
<text x="181.4" y="32.2">CAMERA_RET</text>
<text x="181.4" y="34.8">CAMERA_VSYNC 7</text>
<text x="181.4" y="37.3">CAMERA_PWDN</text>
<text x="181.4" y="39.8">CAMERA_HREF</text>
<text x="270.3" y="38.6">TS-1145A-B-A</text>
<text x="181.4" y="47.5">CAMERA_D9</text>
<text x="186.4" y="42.4">VCC_1.5</text>
<text x="181.4" y="50">CAMERA_XCLK</text>
<text x="181.4" y="52.5">CAMERA_D8</text>
<text x="270.3" y="53.8">TS-1145A-B-A</text>
<text x="181.4" y="57.6">CAMERA_D7</text>
<text x="213.8" y="55.6" transform="rotate(-90 213.8 55.6)">FPC-05F-24PH20</text>
<text x="181.4" y="62.7">CAMERA_D6</text>
<text x="181.4" y="65.2">CAMERA_D2</text>
<text x="181.4" y="67.8">CAMERA_D5</text>
<text x="181.4" y="70.3">CAMERA_D3</text>
<text x="270.3" y="67.8">TS-1145A-B-A</text>
<text x="181.4" y="72.9">CAMERA_D4</text>
<text x="29" y="89.4">CAMERA_HREF</text>
<text x="29" y="86.8">CAMERA_D5</text>
<text x="272.8" y="85.6">TS-1145A-B-A</text>
<text x="29" y="91.9">ESP0_SD_CMD</text>
<text x="31.5" y="94.5">VCC_3.3</text>
<text x="70.9" y="93.2">TF PUSH</text>
<text x="270.3" y="95.7">TS-1145A-B-A</text>
<text x="27.7" y="97">ESP0_SD_CLK</text>
<text x="29" y="102.1">ESP0_SD_DAT0</text>
<text x="29" y="104.6">BAT_MEAS_ADC</text>
<text x="29" y="107.2">ESP0_SD_DET</text>
<text x="279.9" y="117.9" transform="rotate(-90 279.9 117.9)">BT_ARRAY_ADC</text>
<text x="23.9" y="132.6">M0800RS-04-GN</text>
<text x="78.5" y="133.8">PZ254V-11-04P</text>
<text x="171.2" y="140.2">510</text>
<text x="182.6" y="144">KT-0603R</text>
<text x="69.1" y="152.1" transform="rotate(-90 69.1 152.1)">ESP_USB_DP 2</text>
<text x="71.6" y="152.1" transform="rotate(-90 71.6 152.1)">ESP_USB_DM 3</text>
<text x="106.4" y="151.6">GP_LED2</text>
<text x="159.8" y="151.6">GP_LED1</text>
<text x="29.7" y="161" transform="rotate(-90 29.7 161)">ESP_USB_DP 2</text>
<text x="32.2" y="161" transform="rotate(-90 32.2 161)">ESP_USB_DM 3</text>
<text x="130.6" y="158">KT-0603R</text>
<text x="183.9" y="158">KT-0603R</text>
<text x="13.7" y="188.4">CAMERA_D2</text>
<text x="13.7" y="191">CAMERA_D3</text>
<text x="69.6" y="191">CAMERA_PCLK</text>
<text x="13.7" y="193.5">CAMERA_D4</text>
<text x="69.6" y="193.5">CAMERA_VSYNC</text>
<text x="69.6" y="196.1">CAMERA_D6</text>
<text x="30.2" y="201.1">GT5GL64/GT5GL128</text>
</g>
</svg>
